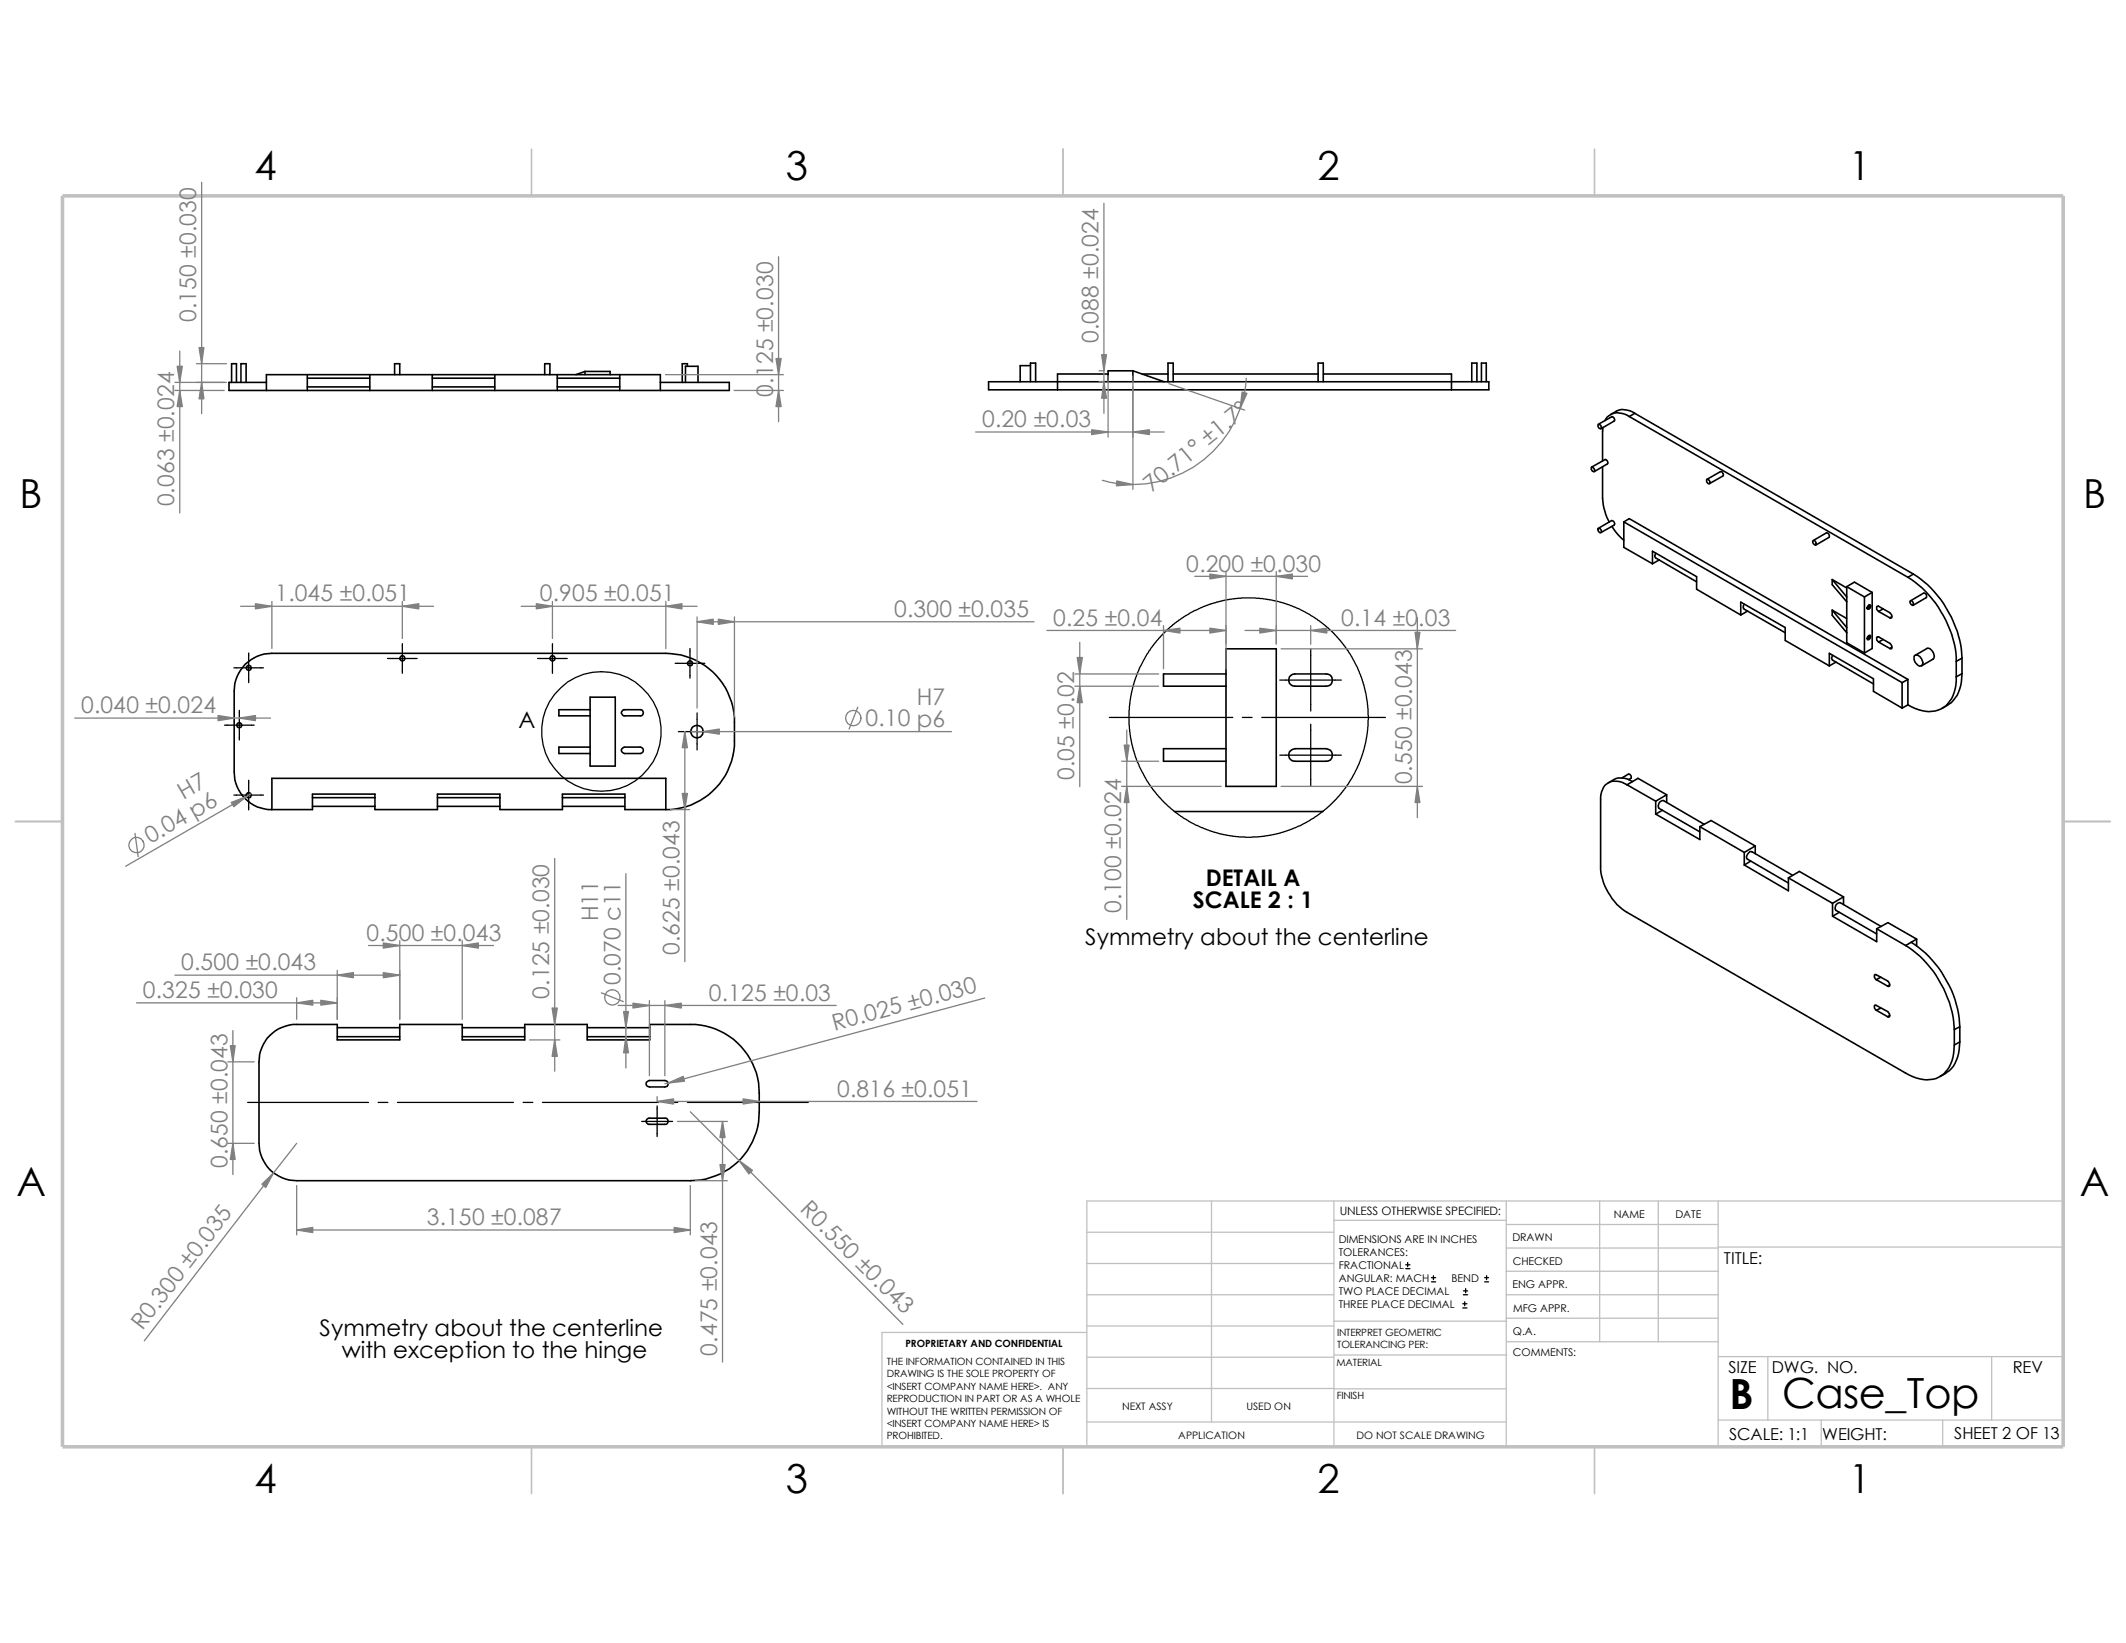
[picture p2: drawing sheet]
<svg xmlns="http://www.w3.org/2000/svg" width="279mm" height="216mm" viewBox="0 0 279 216" stroke-linecap="round" stroke-linejoin="round" font-family="sans-serif">
<g fill="none" stroke="#c0c0c0" stroke-width=".17">
<path d="M159.2 157.8v29.1M175.3 157.8v32.3M198 157.8v32.3M210.2 157.8v18.5M217.9 157.8v18.5M225.8 157.8v32.3M271.1 157.8h-128.3v32.3M142.8 175.1h-26.9v15M142.8 161.9h32.5M142.8 170.1h32.5M142.8 166h32.5M142.8 174.2h32.5"/>
<path d="M142.8 178.4h32.5M175.3 173.6h22.7M175.3 160.4h22.7M175.3 178.1h22.7M198 173.2h27.8M198 170.1h27.8M198 160.9h27.8M198 164h27.8M198 167h27.8M198 176.3h27.8M225.8 163.9h45.3M225.8 178.3h45.3"/>
<path d="M232.3 178.3v8.3M261.7 178.3v8.3M142.8 182.5h32.5M142.8 186.9h55.2M175.3 182.5h22.7M225.8 186.6h45.3M239.4 186.6v3.5M255.3 186.6v3.5"/>
</g>
<path d="M69.8 19.6v6.1M139.7 19.6v6.1M209.5 19.6v6.1M2 107.9h6.2M271.1 107.9h6.2M69.8 190.1v6.2M139.7 190.1v6.2M209.5 190.1v6.2" fill="none" stroke="#c0c0c0" stroke-width=".21"/>
<path d="M8.2 25.7h262.9v164.4h-262.9z" fill="none" stroke="#c0c0c0" stroke-width=".47"/>
<g fill="none" stroke="#000" stroke-width=".21">
<path d="M30.4 50.2v-2.4h.7v2.4M31.7 50.2v-2.4h.6v2.4M35 50.2h-4.9v1.1h4.9M35 51.3h51.8M35 51.3v-2.1h51.8v2.1M40.4 49.7h8.2M40.4 50.8h8.2M40.4 49.2v2.1M48.6 49.2v2.1M51.9 49.2v-1.4h.6v1.4M56.8 49.7h8.2M56.8 50.8h8.2"/>
<path d="M56.8 49.2v2.1M65 49.2v2.1M71.6 49.2v-1.4h.7v1.4M73.2 49.7h8.2M73.2 50.8h8.2M73.2 49.2v2.1M76.9 48.8v.4M76.9 48.8h3.3v.4M76.9 48.8l-1.2 .4M81.4 49.2v2.1M86.8 50.2h9v1.1h-9M90.1 50.2v-2.1h1.6v2.1"/>
<path d="M90.3 48.1v-.3h-.6v2.4M135.4 50.2v-2.5h.7v2.5M135.4 48h-1.3v2.2M139 51.2h51.8M139 51.2h-9.1v-1h65.8v1h-4.9M145.6 49.1h-6.6v2.1M148.9 48.7h-3.3v1.5M148.9 48.7v1.5M148.9 48.7l4.1 1.5M150.1 49.1h3.4M153.5 50.2v-2.5h.7v2.5M154.2 49.1h19"/>
<path d="M173.2 50.2v-2.5h.7v2.5M173.9 49.1h16.9v2.1M193.4 50.2v-2.5h.7v2.5M194.7 50.2v-2.5h.6v2.5M210.1 55.8l1.7-1a.36 .36 0 0 1 .3 .1 .36 .36 0 0 1 0 .4l-1.7 1M210.1 55.8a.4 .4 0 0 1 .3 .5 .4 .4 0 0 1-.3-.5zM210.7 56.2l-.1 4.4M214.1 54.7l36.6 21.2M214.1 54.7a2.18 2.18 0 0 0-2.9 .1l-.3 .5M214.8 54.3a2.57 2.57 0 0 0-3.1 .2M214.8 54.3l-.7 .4M214.8 54.3l36.7 21.1"/>
<path d="M209.2 61.4a.4 .4 0 0 1 .3 .6 .4 .4 0 0 1-.3-.6zM209.2 61.4l1.7-1a.36 .36 0 0 1 .3 .2 .36 .36 0 0 1 0 .4l-1.7 1M210.1 69.4l1.7-1a.4 .4 0 0 1 .3 .6l-1.7 1M210.1 69.4a.33 .33 0 0 1 .3 .2 .33 .33 0 0 1-.1 .4l-.2-.2zM210.6 61.3v4.1a8 8 0 0 0 .9 3.2M211.8 69.2l.7 .9 .9 .9M213.4 68.6l.7-.4 36.6 21.1M213.4 68.6l36.6 21.1M213.4 68.6v3.3l3.8 2.2M217.2 74.1v-1.7l5.8 3.4v1.6l5.8 3.4M217.6 72.7l-.1 .4 .1 .2 5.4 3.2M218.1 73.6l-.9 .5"/>
<path d="M224.3 63a.31 .31 0 0 1 .4 .2 .31 .31 0 0 1-.1 .4l-.3-.2zM224.3 63l1.8-1a.41 .41 0 0 1 .3 .6l-1.7 .9M229.2 79.4l-.1 .2v.3l.1 .2 5.4 3M238.3 71.1a.32 .32 0 0 1 .3 .1 .32 .32 0 0 1-.1 .4l-.2-.2zM238.3 71l1.7-1a.4 .4 0 0 1 .4 .6l-1.8 1M240.8 76.2l1.9 1.1M240.8 76.2v.6l1.9 2.3M240.8 76.2l1.9 2.2M242.7 77.1l1-.6 2.3 1.4M242.7 77.1l2.3 1.3M242.7 77.1v7.4l2.3 1.3M245 78.4v7.4"/>
<path d="M245.4 79.9l.1 .1M245.6 79.6h.1a.19 .19 0 0 1 0 .2 .19 .19 0 0 1-.2 .1zM245.6 79.5l.1 .1M245.6 79.5a.28 .28 0 0 1 .3 .3 .28 .28 0 0 1-.4 .3l-.1-.2zM246 77.9v7.3l-1 .6M246 77.9l-1 .5M250.7 75.9a14.4 14.4 0 0 1 6.4 10.5v.5M251.1 79l1.7-1.1a.4 .4 0 0 1 .4 .6l-1.8 1M251.1 79a.34 .34 0 0 1 .3 .2 .34 .34 0 0 1-.1 .3l-.2-.2-.1-.2zM251.5 75.4l-.8 .5M251.5 75.4a14.4 14.4 0 0 1 6.4 11.1M77.6 91.6h3.3v9.1h-3.3z"/>
<path d="M77.6 98.2h-4.2v.8h4.2M77.6 93.3h-4.2v.8h4.2M81.8 98.3l.3-.1h2.1a.42 .42 0 0 1 .3 .4 .42 .42 0 0 1-.3 .4h-2.1l-.3-.1a.33 .33 0 0 1 0-.6zM81.8 93.3h.2h2.2a.4 .4 0 0 1 .3 .4 .4 .4 0 0 1-.3 .4h-2.2l-.2-.1a.38 .38 0 0 1 0-.7zM161.1 85.3h6.6v18h-6.6zM161.1 98.4h-8.2v1.6h8.2M161.1 88.6h-8.2v1.6h8.2M169.5 98.8l.4-.3 .3-.1h4.1a.83 .83 0 0 1 .8 .8 .83 .83 0 0 1-.8 .8h-4.1a.81 .81 0 0 1-.7-1.2zM169.5 88.9l.4-.3h.3h4.1a.8 .8 0 0 1 .8 .8 .8 .8 0 0 1-.8 .8h-4.1a.81 .81 0 0 1-.7-1.3zM228.8 80.8v-1.7l5.8 3.4v1.7l5.8 3.3M229.7 80.3l-.9 .5M240.4 87.5v-1.6l5.8 3.3v1.6l3.8 2.2"/>
<path d="M240.8 80.2v.7l1.9 2.2M240.8 80.2l1.9 1.1M240.8 80.2l1.9 2.3M240.8 86.1l-.1 .4 .1 .2 5.4 3.2M241.3 87l-.9 .5M245.4 83.9h.1M245.5 83.7l.2-.1a.18 .18 0 0 1 0 .2 .18 .18 0 0 1-.3 .1zM245.5 83.6l.2-.1a.33 .33 0 0 1 .1 .4 .33 .33 0 0 1-.4 .2v-.2zM245.6 83.5l.1 .1M246.9 84.4l-.1-.1a.3 .3 0 0 1-.2-.3 .3 .3 0 0 1 .3-.3l1.6 .9 .1 .3v.3h-.2M246.9 80.3h-.1a.3 .3 0 0 1-.2-.4 .3 .3 0 0 1 .3-.2l1.5 .8a.41 .41 0 0 1 .1 .7h-.1M246.9 84.4l1.5 .8"/>
<path d="M246.9 80.3l1.5 .9M247.5 80l-.6 .3M247.5 84l-.6 .4M248.6 81l-.2 .2M248.6 85l-.2 .2M250 89.7v3.3M250.7 89.3v3.3M250.7 89.3l-.7 .4M250.7 92.6l-.7 .4M251.6 86.2a.65 .65 0 0 1 1 .4v.2a.43 .43 0 0 1 0 .7 .43 .43 0 0 1-.7-.2l-.3-.5zM251.7 86.1l1.5-.9a.93 .93 0 0 1 .8 1.4l-1.5 .9M257.1 86.9v2"/>
<path d="M257.1 88.9a4.5 4.5 0 0 1-1.7 4.1 4 4 0 0 1-4.2-.1l-.5-.3M257.9 88.5a4.6 4.6 0 0 1-2 4.2l-.7 .4M257.9 86.5l-.8 .4M257.9 88.5l-.8 .4M257.9 86.5v2M35.7 106.4v-4.1h51.8v4.1M35.7 106.4h5.4v-2h8.2v2h8.2v-2h8.2v2h8.2v-2h8.2v2h5.4M35.7 106.4a4.9 4.9 0 0 1-4.9-4.9v-10.7a4.9 4.9 0 0 1 4.9-4.9h51.8a9 9 0 0 1 9 9 13.7 13.7 0 0 1-.4 5.1 9 9 0 0 1-8.6 6.4M41.1 104.8h8.2M41.1 106h8.2M57.5 104.8h8.2M57.5 106h8.2"/>
<path d="M73.9 104.8h8.2M73.9 106h8.2M154.3 106.6h19.6M213.1 102.2l.9-.5a.38 .38 0 0 1 .3 .6l-.3 .1M213.8 103.1l3.8 2.2M213.8 103.1l1.5-.8 3.7 2.1M213.8 103.1a2.2 2.2 0 0 0-3.1 .4l-.2 .6-.1 .6v9.1a7.6 7.6 0 0 0 3.4 6.1l36.6 21.1a4.6 4.6 0 0 0 4.4 .6 4 4 0 0 0 2-3.7v-.6M214.5 102.7a2.56 2.56 0 0 0-3.1 .2M217.6 107l5.8 3.3v-1.7M217.6 105.3v1.7M218.5 106.5l-.9 .5M219 104.4l-1.4 .9"/>
<path d="M219 104.4v1.1M223.4 108.6l5.8 3.4M223.4 108.6l1.5-.8 5.8 3.4M224 108.3l-5.4-3.1a.67 .67 0 0 0-.6 1l5.4 3.1M229.2 112v1.7M229.2 113.7l5.8 3.4v-1.7M230.1 113.2l-.9 .5M230.7 111.2l-1.5 .8M230.7 111.2v1M235 115.4l5.8 3.3M235 115.4l1.5-.9 5.8 3.4M235.6 115l-5.3-3.1a.65 .65 0 0 0-.6 1l5.3 3.1"/>
<path d="M240.8 118.7v1.7M241.7 119.9l-.9 .5M242.3 117.9l-1.5 .8M242.3 117.9v1M35.1 136.4a4.9 4.9 0 0 1 3.9-1.8h5.3v2.1h8.2v-2.1h8.2v2.1h8.3v-2.1h8.2v2.1h8.2v-2.1h5.3a9 9 0 0 1 9.1 9 16.6 16.6 0 0 1-.4 5.2 9.1 9.1 0 0 1-8.7 6.4h-51.7a4.9 4.9 0 0 1-5-5v-10.7a5 5 0 0 1 1.1-3.1zM44.3 135h8.2M44.3 136.2h8.2M60.7 135h8.3M60.7 136.2h8.3M77.2 135h8.2M77.2 136.2h8.2M240.8 120.4l5.8 3.3v-1.7"/>
<path d="M246.6 128.7l1.5 .9M246.6 132.8l1.5 .8M246.6 128.7l-.3-.3v-.3h.1l1.7 .8 .2 .3v.4h-.2M246.6 132.8l-.3-.3v-.4h.1l1.7 .8 .2 .4v.3h-.2M246.6 122l3.8 2.2M246.6 122l1.5-.8 3.8 2.2M247.2 128.4l-.6 .3M247.2 132.5l-.6 .3M247.2 121.8l-5.3-3.2a.66 .66 0 0 0-.6 1l5.3 3.1M248.4 129.4l-.3 .2M248.4 133.4l-.3 .2M250.4 124.2a14.4 14.4 0 0 1 6.4 11.1"/>
<path d="M251.2 123.8a14.4 14.4 0 0 1 6.4 11.1M251.9 123.4l-1.5 .8M251.9 123.4v.9M256.8 135.3v2M257.6 134.9l-.8 .4M257.6 136.9l-.8 .4M257.6 134.9v2M257.6 136.9a5.1 5.1 0 0 1-1.4 3.8l-1.3 .8M85 142.2l.3-.2h2.1a.42 .42 0 0 1 .4 .4 .42 .42 0 0 1-.4 .4h-2.2a.39 .39 0 0 1-.2-.6zM85 147.2l.2-.3h2.2a.4 .4 0 0 1 .4 .4 .4 .4 0 0 1-.4 .4h-2.2a.42 .42 0 0 1-.2-.5z"/>
<circle cx="31.4" cy="95.3" r=".33"/>
<circle cx="32.7" cy="87.8" r=".33"/>
<circle cx="52.9" cy="86.5" r=".33"/>
<circle cx="72.6" cy="86.5" r=".33"/>
<circle cx="90.7" cy="87.2" r=".33"/>
<circle cx="91.6" cy="96.1" r=".81"/>
<circle cx="32.7" cy="104.5" r=".33"/>
</g>
<g fill="none" stroke="#000" stroke-width=".17">
<path d="M29.5 95.3h3.9M30.7 87.8h3.9M31.5 93.3v3.9M32.7 85.8v3.9M50.9 86.5h3.9M52.9 84.6v3.9M70.7 86.5h3.8M72.6 84.6v3.9M88.7 87.2h3.9M89.2 96.1h4.8M90.7 85.2v3.9M91.6 93.7v4.9"/>
<path d="M145.8 94.3h16.2M163.3 94.3h1.2M165.8 94.3h16.3M168.2 89.4h8.1M168.2 99.2h8.1M172.3 85.3v8.1M172.3 95.2v8.1M30.7 104.5h3.9M32.7 102.5v3.9M32.6 144.9h15.8M49.7 144.9h1.3M52.2 144.9h15.3"/>
<path d="M68.7 144.9h1.3M71.3 144.9h15.2M84.3 147.4h4.1M86.4 145.3v4.1M87.8 144.9h1.3M90.3 144.9h15.9M184.7 166.7h.6M184.7 166.2h.6M185 165.9v.6M188.1 168.4h.6M188.1 167.9h.6M188.4 167.6v.5"/>
<path d="M192.2 171.9h.6M192.2 171.3h.6M192.3 170.1h.6M192.3 169.6h.6M192.5 171.1v.5M192.6 169.3v.6M195.1 168.4h.5M195.1 167.9h.5M195.4 167.6v.5"/>
<circle cx="79" cy="96.1" r="7.9"/>
<circle cx="164.1" cy="94.3" r="15.7"/>
</g>
<g fill="none" stroke="#808080" stroke-width=".17">
<path d="M26.5 24v30.4M102.3 33.7v21.7M145.1 26.7v27.6M23 51.3h6.5M23 50.2h6.8M23.6 46.1v21.3M25.8 47.8h4M87.5 49.2h15.5M96.5 51.3h6.5M128.2 56.8h24.8M144.4 48.7h.5M144.4 50.2h.5"/>
<path d="M145.6 49.4v8M148.9 49.4v14.9M153.6 50.4l10 3.5M163.8 49.7a14.9 14.9 0 0 1-18.9 13.4M31.6 79.7h25.4M35.7 79v6.2M52.9 79v4.9M68.5 79.7h23.1M72.6 79v4.9M87.5 79v6.2M157 75.7h14.8M161.1 75.1v12.8"/>
<path d="M167.7 75.1v9.5M9.8 94.4h25.8M90 96.1v30.3M90.8 96.1h34.3M91.6 81.1v11.9M91.6 81.7h44.3M96.5 81.1v13.1M112.7 92.9l-1.1 2.9M137.6 82.8h23.5M141.3 90.2h11M141.3 88.6h11M141.9 84.4v19"/>
<path d="M148.1 95.9v24.9M152.9 82.2v5.7M163.6 82.8h27.7M168.4 85.3h18.5M172.3 82.2v2.5M186.3 81.2v26.2M17.7 109.5l.5 3.1M33 104.3l-16.5 9.5M72.9 112.8v28M82.3 114.8v25.5M88.1 106.4h2.5M147.4 103.3h13.1"/>
<path d="M147.4 100h4.9M168.4 103.3h18.5M17.9 131.8h26.4M23 128.1h29.5M29.9 139.5h3.5M30.6 135.4v18.9M39 131.1v2.8M44.3 127.5v6.4M48.4 124.2h16.5M52.5 123.6v10.3M60.7 123.6v10.3M69.6 136.7h4"/>
<path d="M79 130.5l2.9 1.1M81.2 132.1h28.7M85.3 131.5v9.9M87.4 131.5v9.9M129.4 131.1l-42 11.3M29.9 150.2h3.5M39 155.8v6.5M39 150.2l-20 26M86.4 144.1v.6M86.4 144.7h42M89 147.4h6.6M90.7 155.8v6.5"/>
<path d="M90.7 146.1l28 27.9M91.4 155.2h4.2M95 147.4v31.6M39 161.6h51.7"/>
<circle cx="112.1" cy="94.4" r="1.01"/>
<circle cx="17.9" cy="111" r="1"/>
<circle cx="80.5" cy="131.1" r="1.01"/>
</g>
<g fill="#808080" stroke="#808080" stroke-width=".17">
<path d="M88.6 161.3l2.1 .3-2.1 .4z"/>
<path d="M39 161.6l2.1-.3v.7z"/>
<path d="M34.4 155.6l1.5-1.5-1 1.9z"/>
<path d="M97.1 152.5l1.8 1.3-.5 .5z"/>
<path d="M30.6 150.2l.3 2.2h-.6z"/>
<path d="M30.3 137.4h.6l-.3 2.1z"/>
<path d="M39 131.8l2.1-.4v.7z"/>
<path d="M42.2 131.4l2.1 .4-2.1 .3z"/>
<path d="M50.4 127.8l2.1 .3-2.1 .4z"/>
<path d="M44.3 128.1l2.1-.3v.7z"/>
<path d="M50.4 123.9l2.1 .3-2.1 .4z"/>
<path d="M60.7 124.2l2.2-.3v.7z"/>
<path d="M72.9 136.7l.3 2.1h-.6z"/>
<path d="M72.6 132.5h.6l-.3 2.1z"/>
<path d="M82.3 136.2l.3 2.1h-.6z"/>
<path d="M82 132.9h.6l-.3 2.1z"/>
<path d="M95 147.4l.3 2.1h-.7z"/>
<path d="M94.6 153h.7l-.3 2.2z"/>
<path d="M86.4 144.7l2.1-.3v.7z"/>
<path d="M97.7 144.4l2.1 .3-2.1 .4z"/>
<path d="M87.8 142.3l2-.9 .2 .7z"/>
<path d="M87.4 132.1l2.1-.3v.7z"/>
<path d="M83.2 131.8l2.1 .3-2.1 .4z"/>
<path d="M144.8 46.6h.6l-.3 2.1z"/>
<path d="M145.1 50.2l.3 2.1h-.6z"/>
<path d="M148.9 56.8l2.1-.3v.6z"/>
<path d="M143.5 56.5l2.1 .3-2.1 .3z"/>
<path d="M146.8 63.2l2.1 .5-2.2 .1z"/>
<path d="M163.2 51.5l.7 .2-.9 2z"/>
<path d="M159 75.4l2.1 .3-2.1 .4z"/>
<path d="M167.7 75.7l2.1-.3v.7z"/>
<path d="M186 83.1h.6l-.3 2.2z"/>
<path d="M186.3 103.3l.3 2.2h-.6z"/>
<path d="M152.9 82.8l2.2-.3v.7z"/>
<path d="M159 82.5l2.1 .3-2.1 .4z"/>
<path d="M141.9 90.2l.3 2.1h-.6z"/>
<path d="M141.6 86.4h.6l-.3 2.2z"/>
<path d="M172.3 82.8l2.1-.3v.7z"/>
<path d="M165.6 82.5l2.1 .3-2.1 .4z"/>
<path d="M147.7 97.9h.7l-.3 2.1z"/>
<path d="M148.1 103.3l.3 2.2h-.7z"/>
<path d="M23.6 51.3l.4 2.1h-.7z"/>
<path d="M23.3 48.1h.7l-.4 2.1z"/>
<path d="M26.2 45.7h.6l-.3 2.1z"/>
<path d="M26.5 50.2l.3 2.2h-.6z"/>
<path d="M102.3 51.3l.4 2.1h-.7z"/>
<path d="M102 47.1h.7l-.4 2.1z"/>
<path d="M30.4 105.5l2-.9-1.7 1.4z"/>
<path d="M31.5 94.4l2.1-.4v.7z"/>
<path d="M28.7 94l2.1 .4-2.1 .3z"/>
<path d="M52.9 79.7l2.1-.4v.7z"/>
<path d="M33.6 79.3l2.1 .4-2.1 .3z"/>
<path d="M70.5 79.3l2.1 .4-2.1 .3z"/>
<path d="M87.5 79.7l2.1-.4v.7z"/>
<path d="M92.4 96.1l2.1-.3v.7z"/>
<path d="M91.6 81.7l2.1-.3v.6z"/>
<path d="M94.4 81.4l2.1 .3-2.1 .3z"/>
<path d="M90 96.1l.3 2.2h-.6z"/>
<path d="M89.7 104.3h.6l-.3 2.1z"/>
</g>
<g font-size="5.5">
<text x="227.3" y="185.2">B</text>
<text x="234.2" y="185.1">Case_Top</text>
</g>
<g font-size="5.3">
<text x="33.4" y="23.7">4</text>
<text x="103.3" y="23.7">3</text>
<text x="173.1" y="23.7">2</text>
<text x="243" y="23.7">1</text>
<text x="2.6" y="66.8">B</text>
<text x="273.8" y="66.8">B</text>
<text x="2.2" y="157.2">A</text>
<text x="273.3" y="157.2">A</text>
<text x="33.4" y="196.2">4</text>
<text x="103.3" y="196.2">3</text>
<text x="173.1" y="196.2">2</text>
<text x="243" y="196.2">1</text>
</g>
<g font-size="3" fill="#808080">
<text x="25.8" y="42.3" transform="rotate(-90 25.8 42.3)">0.150 ±0.030</text>
<text x="144.4" y="45.1" transform="rotate(-90 144.4 45.1)">0.088 ±0.024</text>
<text x="101.6" y="52.1" transform="rotate(-90 101.6 52.1)">0.125 ±0.030</text>
<text x="129.1" y="56.1">0.20 ±0.03</text>
<text x="151.3" y="64.8" transform="rotate(-39 151.3 64.8)">70.71° ±1.7°</text>
<text x="22.9" y="66.6" transform="rotate(-90 22.9 66.6)">0.063 ±0.024</text>
<text x="155.9" y="75.1">0.200 ±0.030</text>
<text x="36.2" y="79">1.045 ±0.051</text>
<text x="70.9" y="79">0.905 ±0.051</text>
<text x="117.5" y="81.1">0.300 ±0.035</text>
<text x="138.4" y="82.2">0.25 ±0.04</text>
<text x="176.3" y="82.2">0.14 ±0.03</text>
<text x="10.7" y="93.7">0.040 ±0.024</text>
<text x="113.7" y="95.5">0.10 p6</text>
<text x="120.5" y="92.6">H7</text>
<text x="24.1" y="105.1" transform="rotate(-30 24.1 105.1)">H7</text>
<text x="141.2" y="102.5" transform="rotate(-90 141.2 102.5)">0.05 ±0.02</text>
<text x="185.5" y="103.1" transform="rotate(-90 185.5 103.1)">0.550 ±0.043</text>
<text x="19.8" y="110.9" transform="rotate(-30 19.8 110.9)">0.04 p6</text>
<text x="147.4" y="120" transform="rotate(-90 147.4 120)">0.100 ±0.024</text>
<text x="48.2" y="123.6">0.500 ±0.043</text>
<text x="78.6" y="121.1" transform="rotate(-90 78.6 121.1)">H11</text>
<text x="89.3" y="125.5" transform="rotate(-90 89.3 125.5)">0.625 ±0.043</text>
<text x="18.8" y="131.1">0.325 ±0.030</text>
<text x="23.8" y="127.5">0.500 ±0.043</text>
<text x="72.2" y="131.2" transform="rotate(-90 72.2 131.2)">0.125 ±0.030</text>
<text x="81.5" y="129.5" transform="rotate(-90 81.5 129.5)">0.070 c11</text>
<text x="93.2" y="131.5">0.125 ±0.03</text>
<text x="109.7" y="135.5" transform="rotate(-15 109.7 135.5)">R0.025 ±0.030</text>
<text x="110" y="144.1">0.816 ±0.051</text>
<text x="29.9" y="153.5" transform="rotate(-90 29.9 153.5)">0.650 ±0.043</text>
<text x="56.1" y="161">3.150 ±0.087</text>
<text x="105" y="159" transform="rotate(45 105 159)">R0.5</text>
<text x="25" y="166.8" transform="rotate(-52 25 166.8)">±0.035</text>
<text x="110.5" y="164.5" transform="rotate(45 110.5 164.5)">0 ±0.043</text>
<text x="18.7" y="174.9" transform="rotate(-52 18.7 174.9)">R0.30</text>
<text x="94.2" y="178.1" transform="rotate(-90 94.2 178.1)">0.475 ±0.043</text>
</g>
<g font-size="3">
<text x="68.2" y="95.6">A</text>
<text x="156.8" y="119.3">SCALE 2 : 1</text>
<text x="158.5" y="116.4">DETAIL A</text>
<text x="142.6" y="124.2">Symmetry about the centerline</text>
<text x="42" y="175.5">Symmetry about the centerline</text>
<text x="44.9" y="178.4">with exception to the hinge</text>
</g>
<g font-size="2.2">
<text x="226.6" y="166.1">TITLE:</text>
<text x="227.2" y="180.4">SIZE</text>
<text x="232.8" y="180.4">DWG. NO.</text>
<text x="264.5" y="180.5">REV</text>
<text x="227.2" y="189.2">SCALE: 1:1</text>
<text x="239.5" y="189.2">WEIGHT:</text>
<text x="256.8" y="189.1">SHEET 2 OF 13</text>
</g>
<text font-size="1.5" x="176.1" y="159.7">UNLESS OTHERWISE SPECIFIED:</text>
<g font-size="1.4">
<text x="212.1" y="160">NAME</text>
<text x="220.2" y="160.1">DATE</text>
<text x="175.9" y="163.4">DIMENSIONS ARE IN INCHES</text>
<text x="175.9" y="165.1">TOLERANCES:</text>
<text x="175.9" y="166.8">FRACTIONAL</text>
<text x="198.8" y="163.1">DRAWN</text>
<text x="198.8" y="166.3">CHECKED</text>
<text x="175.9" y="168.5">ANGULAR: MACH</text>
<text x="175.9" y="170.2">TWO PLACE DECIMAL</text>
<text x="175.9" y="171.9">THREE PLACE DECIMAL</text>
<text x="190.7" y="168.5">BEND</text>
<text x="198.8" y="169.3">ENG APPR.</text>
<text x="198.8" y="172.4">MFG APPR.</text>
<text x="198.8" y="178.1">COMMENTS:</text>
<text x="198.8" y="175.4">Q.A.</text>
<text x="147.5" y="185.3">NEXT ASSY</text>
<text x="163.8" y="185.3">USED ON</text>
<text x="154.9" y="189.1">APPLICATION</text>
<text x="178.3" y="189.1">DO NOT SCALE DRAWING</text>
</g>
<g font-size="1.3">
<text x="116.5" y="179.3">THE INFORMATION CONTAINED IN THIS</text>
<text x="119" y="177">PROPRIETARY AND CONFIDENTIAL</text>
<text x="175.6" y="179.5">MATERIAL</text>
<text x="175.7" y="175.5">INTERPRET GEOMETRIC</text>
<text x="175.7" y="177.1">TOLERANCING PER:</text>
<text x="116.5" y="181">DRAWING IS THE SOLE PROPERTY OF</text>
<text x="116.5" y="182.6">&lt;INSERT COMPANY NAME HERE&gt;. ANY</text>
<text x="116.5" y="184.2">REPRODUCTION IN PART OR AS A WHOLE</text>
<text x="116.5" y="185.9">WITHOUT THE WRITTEN PERMISSION OF</text>
<text x="175.7" y="183.9">FINISH</text>
<text x="116.5" y="187.5">&lt;INSERT COMPANY NAME HERE&gt; IS</text>
<text x="116.5" y="189.1">PROHIBITED.</text>
</g>
</svg>
